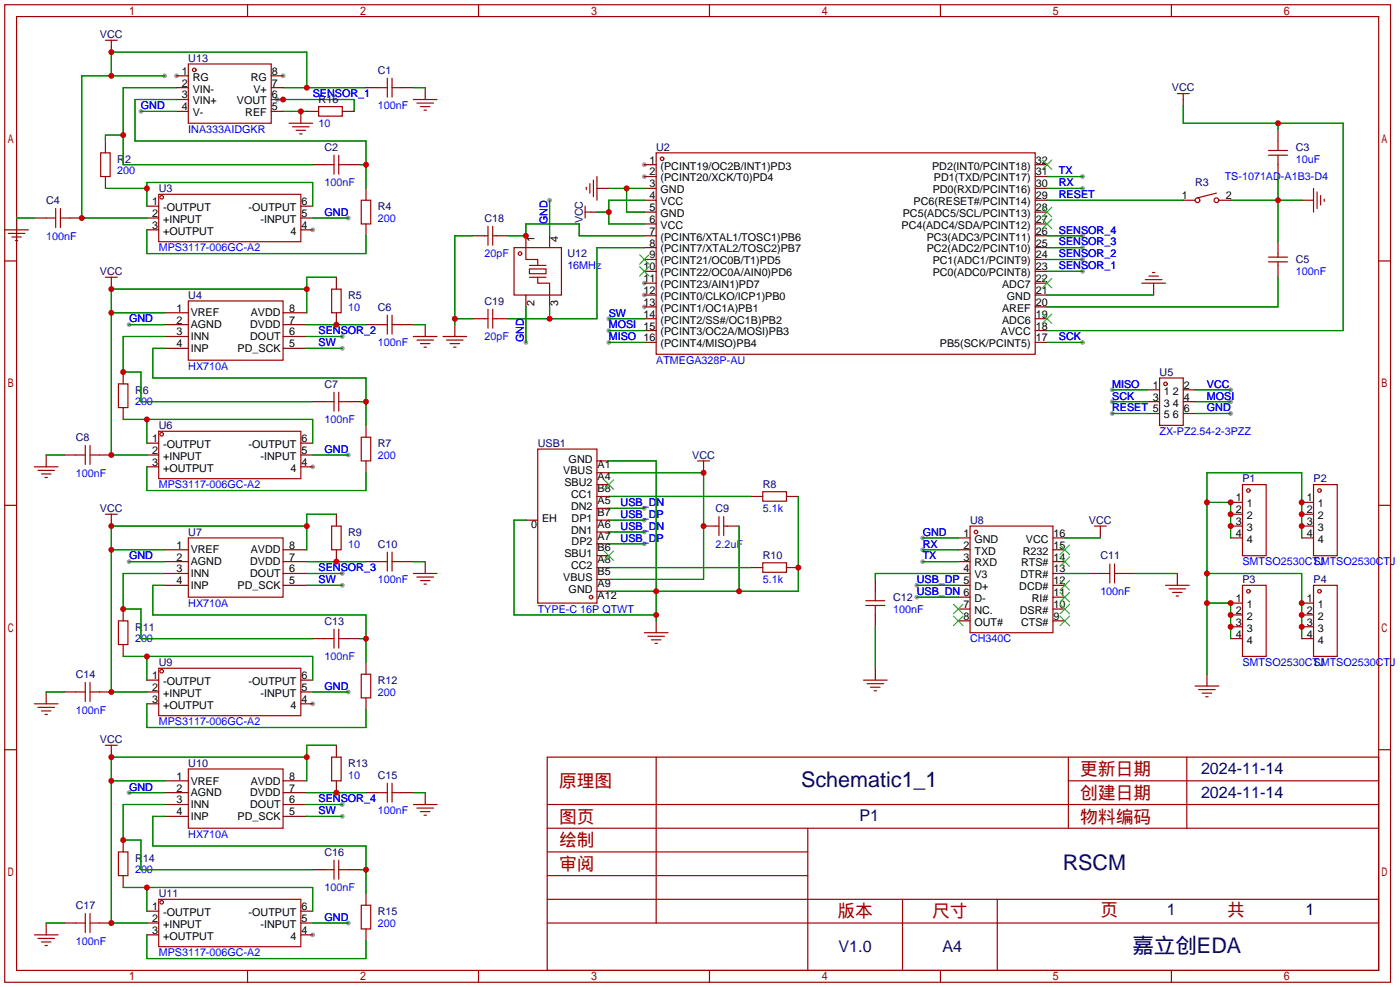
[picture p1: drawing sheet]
<svg xmlns="http://www.w3.org/2000/svg" width="300mm" height="212mm" viewBox="0 0 300 212" stroke-linecap="round" stroke-linejoin="round" font-family="sans-serif">
<g fill="#999">
<circle cx="138.2" cy="35.3" r=".51"/>
<circle cx="138.2" cy="37.8" r=".51"/>
<circle cx="138.2" cy="60.7" r=".51"/>
<circle cx="138.2" cy="63.2" r=".51"/>
<circle cx="138.2" cy="65.8" r=".51"/>
<circle cx="67.1" cy="49.3" r=".51"/>
<circle cx="67.1" cy="100.1" r=".51"/>
<circle cx="67.1" cy="150.9" r=".51"/>
<circle cx="67.1" cy="200.4" r=".51"/>
<circle cx="37.8" cy="16.3" r=".51"/>
<circle cx="60.7" cy="16.3" r=".51"/>
<circle cx="232.2" cy="37.8" r=".51"/>
<circle cx="232.2" cy="40.4" r=".51"/>
<circle cx="238.5" cy="83.6" r=".51"/>
<circle cx="238.5" cy="86.1" r=".51"/>
<circle cx="238.5" cy="88.6" r=".51"/>
<circle cx="263.9" cy="83.6" r=".51"/>
<circle cx="263.9" cy="86.1" r=".51"/>
<circle cx="263.9" cy="88.6" r=".51"/>
<circle cx="130.6" cy="73.4" r=".51"/>
<circle cx="130.6" cy="70.9" r=".51"/>
<circle cx="232.2" cy="73.4" r=".51"/>
<circle cx="130.6" cy="68.3" r=".51"/>
<circle cx="74.7" cy="46.7" r=".51"/>
<circle cx="35.3" cy="16.3" r=".51"/>
<circle cx="59.4" cy="21.3" r=".51"/>
<circle cx="232.2" cy="53.1" r=".51"/>
<circle cx="232.2" cy="55.6" r=".51"/>
<circle cx="232.2" cy="58.2" r=".51"/>
<circle cx="232.2" cy="50.5" r=".51"/>
<circle cx="138.2" cy="109" r=".51"/>
<circle cx="138.2" cy="111.5" r=".51"/>
<circle cx="138.2" cy="114" r=".51"/>
<circle cx="138.2" cy="116.6" r=".51"/>
<circle cx="197.9" cy="115.3" r=".51"/>
<circle cx="197.9" cy="117.9" r=".51"/>
<circle cx="197.9" cy="120.4" r=".51"/>
<circle cx="196.6" cy="125.5" r=".51"/>
<circle cx="196.6" cy="128" r=".51"/>
<circle cx="74.7" cy="97.5" r=".51"/>
<circle cx="27.7" cy="69.6" r=".51"/>
<circle cx="73.4" cy="72.1" r=".51"/>
<circle cx="73.4" cy="74.7" r=".51"/>
<circle cx="74.7" cy="148.3" r=".51"/>
<circle cx="27.7" cy="120.4" r=".51"/>
<circle cx="73.4" cy="122.9" r=".51"/>
<circle cx="73.4" cy="125.5" r=".51"/>
<circle cx="74.7" cy="197.9" r=".51"/>
<circle cx="27.7" cy="169.9" r=".51"/>
<circle cx="73.4" cy="172.5" r=".51"/>
<circle cx="73.4" cy="175" r=".51"/>
<circle cx="117.9" cy="42.9" r=".51"/>
<circle cx="112.8" cy="73.4" r=".51"/>
<circle cx="30.2" cy="23.9" r=".51"/>
</g>
<g fill="none" stroke="#a10000" stroke-width=".25">
<path d="M1 1h297.2v209.6h-297.2zM3.6 3.6h292.1v204.4h-292.1zM22.6 8.6h2.5M23.9 8.6v1.3M40.4 13.7h17.8v12.7h-17.8zM53.1 1v2.6M81 18.8h2.1M83.1 16.8v4M84.1 16.8v4M84.1 18.8h2M102.6 1v2.6M152.1 1v2.6"/>
<path d="M201.7 1v2.6M251.2 1v2.6M21.6 32.8h2v5h-2zM62 26.4h5.1M62.7 27.2h3.6M63.5 27.9h2M64.3 28.7h.5M68.3 22.9h5.1v2h-5.1zM69.6 35.3h2M71.6 33.3v4M72.6 33.3v4M72.6 35.3h2.1"/>
<path d="M88.6 21.3h5.1M89.4 22.1h3.6M90.2 22.9h2M90.9 23.6h.5M126.5 39.4v2M127.3 38.6v3.6M128 37.8v5.1M140.7 32.8h81.3v43.1h-81.3zM252.5 20.1h2.5M253.7 20.1v1.2M272 33.3h4.1M272 32.3h4.1"/>
<path d="M274.1 30.2v2.1M274.1 33.3v2M1 55.9h2.6M1 49.3h5.1M1.8 50h3.5M2.5 50.8h2.1M3.3 51.6h.5M9.9 46.7h2M11.9 44.7v4.1M13 46.7h2M13 44.7v4.1M22.6 59.4h2.5"/>
<path d="M23.9 59.4v1.3M34 41.7h30.5v10.1h-30.5zM77.5 42.9h2v5.1h-2zM103.9 50.5h.7M104.6 48.5v4.1M105.7 48.5v4.1M105.7 50.5h.7M110.2 53.1h10.2v10.1h-10.2zM112.8 53.1v2.5h2.5v1.3M113.5 57.7h3.6v1h-3.6zM113.5 59.4h3.6M113.5 56.9h3.6"/>
<path d="M115.3 59.4v1.3h2.6v2.5M125.5 44.2v2.5M125.5 45.5h1.2M125.7 40.1v.5M245.6 59.9h3.6M246.4 59.2h2M247.1 58.4h.5M260.9 41.4l-4.1 1M272 56.1h4.1M272 55.1h4.1M274.1 54.4v.7M274.1 56.1v.8"/>
<path d="M281.7 40.4v5.1M282.4 41.1v3.6M283.2 41.9v2M284 42.7v.5M295.7 55.9h2.5M40.4 64.5h20.3v12.7h-20.3zM71.1 62h2.1v5.1h-2.1zM81 69.6h2.1M83.1 67.6v4M84.1 67.6v4M84.1 69.6h2M88.6 72.1h5.1"/>
<path d="M89.4 72.9h3.6M90.2 73.7h2M90.9 74.4h.5M95 72.1h5.1M95.8 72.9h3.5M96.5 73.7h2.1M97.3 74.4h.5M103.9 68.3h.7M104.6 66.3v4.1M105.7 66.3v4.1M105.7 68.3h.7M244.9 60.7h5"/>
<path d="M16.3 97.5h2M18.3 95.5v4.1M19.3 97.5h2M19.3 95.5v4.1M25.4 82.3h2v5.1h-2zM34 92.5h30.5v10.1h-30.5zM69.6 86.1h2M71.6 84.1v4M72.6 84.1v4M72.6 86.1h2.1M77.5 93.7h2v5.1h-2zM115.3 96.3h12.7v33h-12.7z"/>
<path d="M149.6 98.8h2.5M150.9 98.8v1.3M248.7 81h5v10.2h-5zM1 108.3h2.6M7.4 100.1h5M8.1 100.8h3.6M8.9 101.6h2M9.7 102.4h.5M22.6 110.2h2.5M23.9 110.2v1.3M40.4 115.3h20.3v12.7h-20.3zM71.1 112.8h2.1v5.1h-2.1z"/>
<path d="M83.1 118.4v4M84.1 118.4v4M153.4 112.8h.8M154.2 110.7v4.1M155.2 110.7v4.1M155.2 112.8h.8M163.6 105.4h5.1v2h-5.1zM208 112.8h17.8v22.8h-17.8zM234.7 112.8h2.5M236 112.8v1.2M266.4 103.9h5.1v15.2h-5.1zM281.7 103.9h5.1v15.2h-5.1z"/>
<path d="M295.7 108.3h2.5M25.4 133.1h2v5.1h-2zM69.6 136.9h2M71.6 134.9v4M72.6 134.9v4M72.6 136.9h2.1M81 120.4h2.1M84.1 120.4h2M88.6 122.9h5.1M89.4 123.7h3.6M90.2 124.5h2M90.9 125.2h.5"/>
<path d="M138.2 135.6h5.1M138.9 136.4h3.6M139.7 137.2h2M140.5 137.9h.5M163.6 120.6h5.1v2.1h-5.1zM185.7 128.8h4M185.7 129.8h4M187.7 126.7v2.1M187.7 129.8v2M236 122.9h2M238 120.9v4.1M239 122.9h2"/>
<path d="M239 120.9v4.1M249.9 125.5h5.1M250.7 126.2h3.6M251.5 127h2M252.2 127.8h.5M266.4 125.5h5.1v15.2h-5.1zM281.7 125.5h5.1v15.2h-5.1zM7.4 150.9h5M8.1 151.6h3.6M8.9 152.4h2M9.7 153.2h.5M16.3 148.3h2"/>
<path d="M18.3 146.3v4.1M19.3 146.3v4.1M19.3 148.3h2M22.6 159.8h2.5M23.9 159.8v1.2M34 143.3h30.5v10.1h-30.5zM77.5 144.5h2v5.1h-2zM185.2 145.8h5M185.9 146.6h3.6M186.7 147.3h2M187.5 148.1h.5M256.3 147.1h5.1"/>
<path d="M257 147.8h3.6M257.8 148.6h2M258.6 149.4h.5M1 160.7h2.6M40.4 164.8h20.3v12.7h-20.3zM71.1 162.3h2.1v5.1h-2.1zM81 169.9h2.1M83.1 167.9v4.1M84.1 167.9v4.1M84.1 169.9h2M88.6 172.5h5.1M89.4 173.2h3.6"/>
<path d="M90.2 174h2M90.9 174.8h.5M117.3 162.3h178.4v45.7h-178.4zM117.3 177.5h178.4M117.3 172.5h178.4M140.7 162.3v35.6M173.2 177.5v30.5M229.1 162.3v15.2M229.1 167.4h66.6M254.5 162.3v15.2M295.7 160.7h2.5M16.3 197.9h2"/>
<path d="M18.3 195.8v4.1M19.3 197.9h2M19.3 195.8v4.1M25.4 182.6h2v5.1h-2zM34 192.8h30.5v10.1h-30.5zM69.6 186.4h2M71.6 184.4v4.1M72.6 184.4v4.1M72.6 186.4h2.1M77.5 194.1h2v5h-2zM117.3 182.6h55.9M117.3 197.9h178.4"/>
<path d="M117.3 192.8h178.4M117.3 187.7h55.9M193.5 192.8v15.2M213.9 192.8v15.2M7.4 200.4h5M8.1 201.2h3.6M8.9 201.9h2M9.7 202.7h.5M53.1 208v2.6M102.6 208v2.6M152.1 208v2.6M201.7 208v2.6"/>
<path d="M251.2 208v2.6"/>
<circle cx="41.7" cy="15" r=".38"/>
<circle cx="142" cy="34" r=".38"/>
<circle cx="34.7" cy="42.3" r=".38"/>
<circle cx="111.5" cy="54.4" r=".38"/>
<circle cx="256.8" cy="42.9" r=".51"/>
<circle cx="260.9" cy="42.9" r=".51"/>
<circle cx="34.7" cy="93.1" r=".38"/>
<circle cx="249.9" cy="82.3" r=".38"/>
<circle cx="209.3" cy="114" r=".38"/>
<circle cx="267.7" cy="105.2" r=".38"/>
<circle cx="283" cy="105.2" r=".38"/>
<circle cx="126.7" cy="128" r=".38"/>
<circle cx="267.7" cy="126.7" r=".38"/>
<circle cx="283" cy="126.7" r=".38"/>
<circle cx="34.7" cy="143.9" r=".38"/>
<circle cx="34.7" cy="193.4" r=".38"/>
</g>
<g fill="none" stroke="#870000" stroke-width=".25">
<path d="M23.9 9.9v1.3M37.8 18.8h2.6M37.8 16.3h2.6M58.2 18.8h2.5M58.2 16.3h2.5M78.5 18.8h2.5M86.1 18.8h2.5M91.2 18.8v2.5M22.6 30.2v2.6M22.6 37.8v2.6M37.8 21.3h2.6M37.8 23.9h2.6"/>
<path d="M58.2 21.3h2.5M58.2 23.9h2.5M64.5 23.9v2.5M65.8 23.9h2.5M67.1 35.3h2.5M73.4 23.9h2.5M74.7 35.3h2.5M138.2 35.3h2.5M138.2 37.8h2.5M222 35.3h2.5M222 37.8h2.5M253.7 21.3v1.3"/>
<path d="M274.1 27.7v2.5M274.1 35.3v2.5M3.6 46.7v2.6M7.4 46.7h2.5M15 46.7h2.5M31.5 44.2h2.5M31.5 46.7h2.5M31.5 49.3h2.5M64.5 44.2h2.6M64.5 46.7h2.6M64.5 49.3h2.6M72.1 59.4v2.6"/>
<path d="M78.5 40.4v2.5M78.5 48v2.5M101.3 50.5h2.6M106.4 50.5h2.6M112.8 50.5v2.6M117.9 50.5v2.6M126.7 45.5h1.3M128 40.4h2.6M138.2 40.4h2.5M138.2 42.9h2.5M138.2 45.5h2.5M138.2 48h2.5"/>
<path d="M138.2 50.5h2.5M138.2 53.1h2.5M138.2 55.6h2.5M138.2 58.2h2.5M222 40.4h2.5M222 42.9h2.5M222 45.5h2.5M222 48h2.5M222 50.5h2.5M222 53.1h2.5M222 55.6h2.5M222 58.2h2.5"/>
<path d="M253.7 42.9h2.6M261.4 42.9h2.5M274.1 51.8v2.6M274.1 56.9v2.5M279.1 42.9h2.6M23.9 60.7v1.3M26.4 79.8v2.5M35.3 67.1h5.1M35.3 69.6h5.1M35.3 72.1h5.1M35.3 74.7h5.1M60.7 67.1h5.1"/>
<path d="M60.7 69.6h5.1M60.7 72.1h5.1M60.7 74.7h5.1M72.1 67.1v2.5M78.5 69.6h2.5M86.1 69.6h2.5M91.2 69.6v2.5M97.5 69.6v2.5M101.3 68.3h2.6M106.4 68.3h2.6M112.8 63.2v2.6M117.9 63.2v2.6"/>
<path d="M138.2 60.7h2.5M138.2 63.2h2.5M138.2 65.8h2.5M138.2 68.3h2.5M138.2 70.9h2.5M138.2 73.4h2.5M222 60.7h2.5M222 63.2h2.5M222 65.8h2.5M222 68.3h2.5M222 70.9h2.5M222 73.4h2.5"/>
<path d="M247.4 60.7v2.5M9.9 97.5v2.6M13.7 97.5h2.6M21.3 97.5h2.6M26.4 87.4v2.5M31.5 95h2.5M31.5 97.5h2.5M64.5 95h2.6M64.5 97.5h2.6M67.1 86.1h2.5M74.7 86.1h2.5M78.5 91.2v2.5"/>
<path d="M78.5 98.8v2.5M128 98.8h2.6M246.1 83.6h2.6M246.1 88.6h2.6M246.1 86.1h2.6M253.7 83.6h2.6M253.7 88.6h2.6M253.7 86.1h2.6M23.9 111.5v1.3M31.5 100.1h2.5M35.3 117.9h5.1M60.7 117.9h5.1"/>
<path d="M64.5 100.1h2.6M72.1 110.2v2.6M72.1 117.9v2.5M112.8 111.5h2.5M128 106.4h2.6M128 101.3h2.6M128 111.5h2.6M128 116.6h2.6M128 119.1h2.6M128 114h2.6M128 109h2.6M128 103.9h2.6"/>
<path d="M150.9 112.8h2.5M150.9 100.1v1.2M156 112.8h2.5M161 106.4h2.6M168.7 106.4h2.5M205.5 115.3h2.5M205.5 117.9h2.5M225.8 115.3h2.5M225.8 117.9h2.5M236 114v1.3M263.9 115.3h2.5M263.9 112.8h2.5"/>
<path d="M263.9 107.7h2.5M263.9 110.2h2.5M279.1 115.3h2.6M279.1 112.8h2.6M279.1 107.7h2.6M279.1 110.2h2.6M26.4 130.6v2.5M26.4 138.2v2.5M35.3 120.4h5.1M35.3 122.9h5.1M35.3 125.5h5.1M60.7 120.4h5.1"/>
<path d="M60.7 122.9h5.1M60.7 125.5h5.1M67.1 136.9h2.5M74.7 136.9h2.5M78.5 120.4h2.5M86.1 120.4h2.5M91.2 120.4v2.5M128 121.7h2.6M128 126.7h2.6M128 124.2h2.6M140.7 133.1v2.5M161 121.7h2.6"/>
<path d="M168.7 121.7h2.5M187.7 124.2v2.5M187.7 131.8v2.6M205.5 120.4h2.5M205.5 122.9h2.5M205.5 125.5h2.5M205.5 128h2.5M205.5 130.6h2.5M205.5 133.1h2.5M225.8 120.4h2.5M225.8 122.9h2.5M225.8 125.5h2.5"/>
<path d="M225.8 128h2.5M225.8 130.6h2.5M225.8 133.1h2.5M233.4 122.9h2.6M241 122.9h2.6M252.5 122.9v2.6M263.9 136.9h2.5M263.9 129.3h2.5M263.9 131.8h2.5M263.9 134.4h2.5M279.1 136.9h2.6M279.1 129.3h2.6"/>
<path d="M279.1 131.8h2.6M279.1 134.4h2.6M9.9 148.3v2.6M13.7 148.3h2.6M21.3 148.3h2.6M31.5 145.8h2.5M31.5 148.3h2.5M31.5 150.9h2.5M64.5 145.8h2.6M64.5 148.3h2.6M64.5 150.9h2.6M72.1 159.8v2.5"/>
<path d="M78.5 142v2.5M78.5 149.6v2.5M187.7 143.3v2.5M258.8 144.5v2.6M23.9 161v1.3M35.3 167.4h5.1M35.3 169.9h5.1M35.3 172.5h5.1M35.3 175h5.1M60.7 167.4h5.1M60.7 169.9h5.1M60.7 172.5h5.1"/>
<path d="M60.7 175h5.1M72.1 167.4v2.5M78.5 169.9h2.5M86.1 169.9h2.5M91.2 169.9v2.6M9.9 197.9v2.5M13.7 197.9h2.6M21.3 197.9h2.6M26.4 180.1v2.5M26.4 187.7v2.5M31.5 195.3h2.5M31.5 197.9h2.5"/>
<path d="M64.5 195.3h2.6M64.5 197.9h2.6M67.1 186.4h2.5M74.7 186.4h2.5M78.5 191.5v2.6M78.5 199.1v2.6M31.5 200.4h2.5M64.5 200.4h2.6"/>
</g>
<g fill="none" stroke="#3c3" stroke-width=".25">
<path d="M223.5 34.3l2.1 2M225.6 34.3l-2.1 2M137.2 54.6l2 2M137.2 57.2l2 2M139.2 54.6l-2 2M139.2 57.2l-2 2M223.5 59.7l2.1 2M223.5 47l2.1 2M223.5 44.4l2.1 2.1M225.6 59.7l-2.1 2M225.6 47l-2.1 2M225.6 44.4l-2.1 2.1"/>
<path d="M223.5 67.3l2.1 2M225.6 67.3l-2.1 2M129.5 118.1l2.1 2M129.5 102.9l2.1 2M131.6 118.1l-2.1 2M131.6 102.9l-2.1 2M227.3 119.4l2.1 2M227.3 116.8l2.1 2.1M229.4 119.4l-2.1 2M229.4 116.8l-2.1 2.1M204.5 129.5l2 2.1M204.5 132.1l2 2"/>
<path d="M206.5 129.5l-2 2.1M206.5 132.1l-2 2M227.3 132.1l2.1 2M227.3 129.5l2.1 2.1M227.3 127l2.1 2M227.3 124.5l2.1 2M229.4 132.1l-2.1 2M229.4 129.5l-2.1 2.1M229.4 127l-2.1 2M229.4 124.5l-2.1 2"/>
</g>
<g fill="none" stroke="#008700" stroke-width=".25">
<path d="M23.9 16.3v-5.1h41.9v7.6M35.3 16.3h-17.8v30.4h14M37.8 18.8h-11.4v16.5h40.7M60.7 18.8h17.8M88.6 18.8h2.6M26.4 29h-3.8v1.2M30.2 23.9h7.6M37.8 21.3h-8.8v8.9h49.5v10.2M59.4 21.3h16.5v2.6M60.7 23.9h5.1M77.2 35.3h1.3M224.5 37.8h7.7"/>
<path d="M253.7 22.6v3.8h34.3v44.5h-63.5M274.1 26.4v1.3M274.1 37.8v14M3.6 46.7h3.8M22.6 40.4h8.9M31.5 44.2v-5.1h35.6v5.1M31.5 49.3v5.1h47v-3.9M67.1 46.7h7.6M72.1 59.4h-6.3v7.7M101.3 50.5h-3.8v19.1M109 50.5h3.8v-2.5h11.4v2.5h14M117.9 42.9v7.6"/>
<path d="M128 45.5h2.6M130.6 40.4h7.6M134.4 40.4v5.1h3.8M138.2 42.9h-7.6v5.1h7.6M138.2 53.1h-10.2v15.2h-19M224.5 42.9h29.2M224.5 40.4h7.7M224.5 53.1h7.7M224.5 55.6h7.7M224.5 58.2h7.7M224.5 50.5h7.7M263.9 42.9h15.2"/>
<path d="M274.1 59.4v6.4h-49.6M23.9 67.1h11.4M27.7 69.6h7.6M35.3 72.1h-8.9v7.7h3.8v6.3h36.9M35.3 74.7h-2.5v6.3h45.7v10.2M65.8 62h-41.9v35.5h7.6M65.8 69.6h12.7M65.8 74.7h7.6M65.8 72.1h7.6M88.6 69.6h2.6M97.5 68.3h3.8M112.8 65.8v7.6"/>
<path d="M117.9 65.8v2.5M130.6 70.9h7.6M130.6 73.4h7.6M130.6 68.3h7.6M224.5 73.4h7.7M224.5 63.2h22.9M9.9 97.5h3.8M26.4 89.9h40.7v5.1M31.5 89.9v5.1M67.1 97.5h7.6M77.2 86.1h1.3M130.6 98.8h10.1v34.3"/>
<path d="M238.5 83.6h7.6M238.5 86.1h7.6M238.5 88.6h7.6M256.3 83.6h7.6M256.3 86.1h7.6M256.3 88.6h7.6M23.9 117.9h11.4M31.5 100.1v5.1h47v-3.9M65.8 112.8h-41.9v35.5h7.6M72.1 110.2h-6.3v7.7M112.8 111.5h-2.6v20.3h30.5M130.6 101.3h20.3v22.9h-20.3"/>
<path d="M130.6 106.4h30.4M130.6 109h7.6M130.6 111.5h7.6M130.6 114h7.6M130.6 116.6h7.6M158.5 112.8v13.9M171.2 106.4v20.3h-40.6M197.9 115.3h7.6M197.9 117.9h7.6M228.3 115.3h7.7M258.8 107.7h5.1v7.6M279.1 115.3v-14h-20.3v43.2"/>
<path d="M27.7 120.4h7.6M35.3 125.5h-2.5v6.3h45.7v10.2M35.3 122.9h-8.9v7.7h3.8v6.3h36.9M65.8 120.4h12.7M65.8 125.5h7.6M65.8 122.9h7.6M77.2 136.9h1.3M88.6 120.4h2.6M130.6 121.7h30.4M187.7 134.4v8.9M196.6 125.5h8.9M196.6 128h8.9"/>
<path d="M197.9 120.4h7.6M205.5 122.9h-17.8v1.3M228.3 122.9h5.1M243.6 122.9h8.9M258.8 122.9h20.3v14M258.8 129.3h5.1v7.6M9.9 148.3h3.8M26.4 140.7h40.7v5.1M31.5 140.7v5.1M31.5 150.9v5.1h47v-3.9M67.1 148.3h7.6M72.1 159.8h-6.3v7.6"/>
<path d="M23.9 167.4h11.4M27.7 169.9h7.6M35.3 175h-2.5v6.4h45.7v10.1M35.3 172.5h-8.9v7.6h3.8v6.3h36.9M65.8 162.3h-41.9v35.6h7.6M65.8 169.9h12.7M65.8 175h7.6M65.8 172.5h7.6M88.6 169.9h2.6M9.9 197.9h3.8M26.4 190.2h40.7v5.1M31.5 190.2v5.1"/>
<path d="M67.1 197.9h7.6M77.2 186.4h1.3M31.5 200.4v5.1h47v-3.8"/>
</g>
<g fill="#c00">
<circle cx="130.6" cy="45.5" r=".63"/>
<circle cx="134.4" cy="40.4" r=".63"/>
<circle cx="274.1" cy="26.4" r=".63"/>
<circle cx="31.5" cy="40.4" r=".63"/>
<circle cx="78.5" cy="35.3" r=".63"/>
<circle cx="23.9" cy="11.2" r=".63"/>
<circle cx="23.9" cy="16.3" r=".63"/>
<circle cx="17.5" cy="46.7" r=".63"/>
<circle cx="65.8" cy="18.8" r=".63"/>
<circle cx="60.7" cy="21.3" r=".63"/>
<circle cx="150.9" cy="112.8" r=".63"/>
<circle cx="150.9" cy="101.3" r=".63"/>
<circle cx="274.1" cy="42.9" r=".63"/>
<circle cx="26.4" cy="29" r=".63"/>
<circle cx="140.7" cy="126.7" r=".63"/>
<circle cx="140.7" cy="131.8" r=".63"/>
<circle cx="158.5" cy="126.7" r=".63"/>
<circle cx="171.2" cy="121.7" r=".63"/>
<circle cx="31.5" cy="89.9" r=".63"/>
<circle cx="78.5" cy="86.1" r=".63"/>
<circle cx="65.8" cy="62" r=".63"/>
<circle cx="23.9" cy="62" r=".63"/>
<circle cx="23.9" cy="67.1" r=".63"/>
<circle cx="23.9" cy="97.5" r=".63"/>
<circle cx="72.1" cy="69.6" r=".63"/>
<circle cx="26.4" cy="79.8" r=".63"/>
<circle cx="31.5" cy="140.7" r=".63"/>
<circle cx="78.5" cy="136.9" r=".63"/>
<circle cx="65.8" cy="112.8" r=".63"/>
<circle cx="23.9" cy="112.8" r=".63"/>
<circle cx="23.9" cy="117.9" r=".63"/>
<circle cx="23.9" cy="148.3" r=".63"/>
<circle cx="72.1" cy="120.4" r=".63"/>
<circle cx="26.4" cy="130.6" r=".63"/>
<circle cx="31.5" cy="190.2" r=".63"/>
<circle cx="78.5" cy="186.4" r=".63"/>
<circle cx="65.8" cy="162.3" r=".63"/>
<circle cx="23.9" cy="162.3" r=".63"/>
<circle cx="23.9" cy="167.4" r=".63"/>
<circle cx="23.9" cy="197.9" r=".63"/>
<circle cx="72.1" cy="169.9" r=".63"/>
<circle cx="26.4" cy="180.1" r=".63"/>
<circle cx="263.9" cy="107.7" r=".63"/>
<circle cx="258.8" cy="107.7" r=".63"/>
<circle cx="258.8" cy="122.9" r=".63"/>
<circle cx="258.8" cy="129.3" r=".63"/>
<circle cx="263.9" cy="129.3" r=".63"/>
<circle cx="279.1" cy="129.3" r=".63"/>
<circle cx="263.9" cy="110.2" r=".63"/>
<circle cx="263.9" cy="112.8" r=".63"/>
<circle cx="279.1" cy="107.7" r=".63"/>
<circle cx="279.1" cy="110.2" r=".63"/>
<circle cx="279.1" cy="112.8" r=".63"/>
<circle cx="263.9" cy="131.8" r=".63"/>
<circle cx="263.9" cy="134.4" r=".63"/>
<circle cx="279.1" cy="131.8" r=".63"/>
<circle cx="279.1" cy="134.4" r=".63"/>
<circle cx="112.8" cy="50.5" r=".63"/>
<circle cx="97.5" cy="68.3" r=".63"/>
<circle cx="117.9" cy="68.3" r=".63"/>
<circle cx="64.5" cy="23.9" r=".63"/>
</g>
<g font-size="4.6" fill="#000080">
<text x="171.8" y="168.8">Schematic1_1</text>
<text x="227.9" y="186.6">RSCM</text>
<text x="242.8" y="204.3">嘉立创EDA</text>
</g>
<g font-size="3.8" fill="#a00000">
<text x="231.6" y="166.2">更新日期</text>
<text x="119.9" y="168.7">原理图</text>
<text x="231.6" y="171.3">创建日期</text>
<text x="119.9" y="176.3">图页</text>
<text x="231.6" y="176.3">物料编码</text>
<text x="119.9" y="181.4">绘制</text>
<text x="119.9" y="186.5">审阅</text>
<text x="179.6" y="196.7">版本</text>
<text x="199.9" y="196.7">尺寸</text>
<text x="236" y="196.4">页</text>
<text x="263.1" y="196.4">共</text>
</g>
<g font-size="3.5" fill="#000080">
<text x="257.6" y="165.9">2024-11-14</text>
<text x="257.6" y="171">2024-11-14</text>
<text x="184.3" y="176">P1</text>
<text x="250.2" y="196.1">1</text>
<text x="280" y="196.1">1</text>
<text x="179.8" y="204">V1.0</text>
<text x="202.1" y="204">A4</text>
</g>
<g font-size="2.3" fill="#000080">
<text x="21.4" y="8.2">VCC</text>
<text x="40.4" y="13.3">U13</text>
<text x="81" y="15.8">C1</text>
<text x="68.3" y="22.1">R16</text>
<text x="251.3" y="19.5">VCC</text>
<text x="25.1" y="34.8">R2</text>
<text x="69.6" y="32.3">C2</text>
<text x="140.7" y="32.3">U2</text>
<text x="277.9" y="32.3">C3</text>
<text x="34" y="41.2">U3</text>
<text x="256.3" y="39.9">R3</text>
<text x="9.9" y="43.7">C4</text>
<text x="81" y="45">R4</text>
<text x="103.9" y="47.5">C18</text>
<text x="125" y="47.9" transform="rotate(-90 125 47.9)">VCC</text>
<text x="21.4" y="59">VCC</text>
<text x="121.7" y="55.2">U12</text>
<text x="277.9" y="56.4">C5</text>
<text x="40.4" y="64.1">U4</text>
<text x="74.7" y="64.1">R5</text>
<text x="103.9" y="65.3">C19</text>
<text x="81" y="66.6">C6</text>
<text x="69.6" y="83.1">C7</text>
<text x="248.7" y="80.6">U5</text>
<text x="29" y="84.4">R6</text>
<text x="16.3" y="94.5">C8</text>
<text x="34" y="92">U6</text>
<text x="81" y="95.8">R7</text>
<text x="115.3" y="95.8">USB1</text>
<text x="148.4" y="98.3">VCC</text>
<text x="163.6" y="104.7">R8</text>
<text x="266.4" y="103.4">P1</text>
<text x="281.7" y="103.4">P2</text>
<text x="21.4" y="109.8">VCC</text>
<text x="153.4" y="109.8">C9</text>
<text x="208" y="112.3">U8</text>
<text x="233.5" y="112.3">VCC</text>
<text x="40.4" y="114.9">U7</text>
<text x="74.7" y="114.9">R9</text>
<text x="81" y="117.4">C10</text>
<text x="163.6" y="119.9">R10</text>
<text x="236" y="119.9">C11</text>
<text x="266.4" y="125">P3</text>
<text x="281.7" y="125">P4</text>
<text x="191.5" y="128.8">C12</text>
<text x="29" y="135.2">R11</text>
<text x="69.6" y="133.9">C13</text>
<text x="34" y="142.8">U9</text>
<text x="16.3" y="145.3">C14</text>
<text x="81" y="146.6">R12</text>
<text x="21.4" y="159.3">VCC</text>
<text x="40.4" y="164.4">U10</text>
<text x="74.7" y="164.4">R13</text>
<text x="81" y="166.9">C15</text>
<text x="29" y="184.7">R14</text>
<text x="69.6" y="183.4">C16</text>
<text x="16.3" y="194.9">C17</text>
<text x="34" y="192.3">U11</text>
<text x="81" y="196.1">R15</text>
</g>
<g font-size="2.3">
<text x="39" y="16">1</text>
<text x="41.3" y="17.3">RG</text>
<text x="53.8" y="17.3">RG</text>
<text x="58.3" y="16">8</text>
<text x="39" y="18.6">2</text>
<text x="39" y="21.1">3</text>
<text x="39" y="23.6">4</text>
<text x="41.3" y="19.8">VIN-</text>
<text x="41.3" y="22.4">VIN+</text>
<text x="50.8" y="22.4">VOUT</text>
<text x="54.3" y="19.8">V+</text>
<text x="58.3" y="23.6">5</text>
<text x="58.3" y="21.1">6</text>
<text x="58.3" y="18.6">7</text>
<text x="41.3" y="24.9">V-</text>
<text x="52.6" y="24.9">REF</text>
<text x="139.3" y="35.1">1</text>
<text x="222.1" y="35.1">32</text>
<text x="139.3" y="37.6">2</text>
<text x="139.3" y="40.2">3</text>
<text x="141.7" y="36.3">(PCINT19/OC2B/INT1)PD3</text>
<text x="141.7" y="38.9">(PCINT20/XCK/T0)PD4</text>
<text x="141.7" y="41.4">GND</text>
<text x="199.9" y="36.3">PD2(INT0/PCINT18)</text>
<text x="200" y="41.4">PD0(RXD/PCINT16)</text>
<text x="200.3" y="38.9">PD1(TXD/PCINT17)</text>
<text x="222.1" y="40.2">30</text>
<text x="222.1" y="37.6">31</text>
<text x="32.6" y="44">1</text>
<text x="32.6" y="46.5">2</text>
<text x="35" y="45.2">-OUTPUT</text>
<text x="35" y="47.8">+INPUT</text>
<text x="53.3" y="45.2">-OUTPUT</text>
<text x="55.9" y="47.8">-INPUT</text>
<text x="64.6" y="46.5">5</text>
<text x="64.6" y="44">6</text>
<text x="139.3" y="42.7">4</text>
<text x="139.3" y="45.2">5</text>
<text x="139.3" y="47.8">6</text>
<text x="141.7" y="44">VCC</text>
<text x="141.7" y="46.5">GND</text>
<text x="193.6" y="46.5">PC5(ADC5/SCL/PCINT13)</text>
<text x="195.9" y="44">PC6(RESET#/PCINT14)</text>
<text x="222.1" y="47.8">27</text>
<text x="222.1" y="45.2">28</text>
<text x="222.1" y="42.7">29</text>
<text x="253.5" y="42.7">1</text>
<text x="262.9" y="42.7">2</text>
<text x="32.6" y="49">3</text>
<text x="35" y="50.3">+OUTPUT</text>
<text x="62.3" y="50.3">4</text>
<text x="64.6" y="49">4</text>
<text x="114.6" y="51.8" transform="rotate(-90 114.6 51.8)">1</text>
<text x="119.7" y="51.8" transform="rotate(-90 119.7 51.8)">4</text>
<text x="139.3" y="50.3">7</text>
<text x="139.3" y="52.9">8</text>
<text x="141.7" y="49">VCC</text>
<text x="141.7" y="51.6">(PCINT6/XTAL1/TOSC1)PB6</text>
<text x="193.3" y="49">PC4(ADC4/SDA/PCINT12)</text>
<text x="198.7" y="51.6">PC3(ADC3/PCINT11)</text>
<text x="222.1" y="52.9">25</text>
<text x="222.1" y="50.3">26</text>
<text x="138" y="57.9">10</text>
<text x="139.3" y="55.4">9</text>
<text x="141.7" y="54.1">(PCINT7/XTAL2/TOSC2)PB7</text>
<text x="141.7" y="56.7">(PCINT21/OC0B/T1)PD5</text>
<text x="141.7" y="59.2">(PCINT22/OC0A/AIN0)PD6</text>
<text x="198.7" y="54.1">PC2(ADC2/PCINT10)</text>
<text x="200" y="59.2">PC0(ADC0/PCINT8)</text>
<text x="200" y="56.7">PC1(ADC1/PCINT9)</text>
<text x="222.1" y="57.9">23</text>
<text x="222.1" y="55.4">24</text>
<text x="114.6" y="65.5" transform="rotate(-90 114.6 65.5)">2</text>
<text x="119.7" y="65.5" transform="rotate(-90 119.7 65.5)">3</text>
<text x="138" y="60.5">11</text>
<text x="138" y="63">12</text>
<text x="138" y="65.6">13</text>
<text x="141.7" y="61.7">(PCINT23/AIN1)PD7</text>
<text x="141.7" y="64.3">(PCINT0/CLKO/ICP1)PB0</text>
<text x="214.9" y="61.7">ADC7</text>
<text x="215.9" y="64.3">GND</text>
<text x="222.1" y="65.6">20</text>
<text x="222.1" y="63">21</text>
<text x="222.1" y="60.5">22</text>
<text x="37.8" y="66.8">1</text>
<text x="37.8" y="69.4">2</text>
<text x="37.8" y="71.9">3</text>
<text x="40.9" y="67.8">VREF</text>
<text x="40.9" y="70.4">AGND</text>
<text x="53.7" y="70.4">DVDD</text>
<text x="53.8" y="67.8">AVDD</text>
<text x="62" y="71.9">6</text>
<text x="62" y="69.4">7</text>
<text x="62" y="66.8">8</text>
<text x="138" y="68.1">14</text>
<text x="141.7" y="66.8">(PCINT1/OC1A)PB1</text>
<text x="141.7" y="69.4">(PCINT2/SS#/OC1B)PB2</text>
<text x="141.7" y="71.9">(PCINT3/OC2A/MOSI)PB3</text>
<text x="214.6" y="71.9">AVCC</text>
<text x="214.9" y="69.4">ADC6</text>
<text x="214.9" y="66.8">AREF</text>
<text x="222.1" y="70.6">18</text>
<text x="222.1" y="68.1">19</text>
<text x="37.8" y="74.4">4</text>
<text x="40.9" y="72.9">INN</text>
<text x="40.9" y="75.5">INP</text>
<text x="51" y="75.5">PD_SCK</text>
<text x="53.7" y="72.9">DOUT</text>
<text x="62" y="74.4">5</text>
<text x="141.7" y="74.4">(PCINT4/MISO)PB4</text>
<text x="201.6" y="74.4">PB5(SCK/PCINT5)</text>
<text x="222.1" y="73.2">17</text>
<text x="247.3" y="83.3">1</text>
<text x="253.9" y="83.3">2</text>
<text x="247.3" y="85.9">3</text>
<text x="249.6" y="84.6">1</text>
<text x="249.6" y="87.1">3</text>
<text x="249.6" y="89.7">5</text>
<text x="251.5" y="89.7">6</text>
<text x="251.5" y="87.1">4</text>
<text x="251.5" y="84.6">2</text>
<text x="253.9" y="88.4">6</text>
<text x="253.9" y="85.9">4</text>
<text x="32.6" y="94.8">1</text>
<text x="64.6" y="94.8">6</text>
<text x="32.6" y="97.3">2</text>
<text x="32.6" y="99.8">3</text>
<text x="35" y="96">-OUTPUT</text>
<text x="35" y="98.6">+INPUT</text>
<text x="35" y="101.1">+OUTPUT</text>
<text x="53.3" y="96">-OUTPUT</text>
<text x="55.9" y="98.6">-INPUT</text>
<text x="62.3" y="101.1">4</text>
<text x="64.6" y="99.8">4</text>
<text x="64.6" y="97.3">5</text>
<text x="120.8" y="101.7">VBUS</text>
<text x="121.9" y="99.2">GND</text>
<text x="128.1" y="100.4">A1</text>
<text x="121" y="104.2">SBU2</text>
<text x="122.5" y="106.8">CC1</text>
<text x="128.1" y="103">A4</text>
<text x="128.1" y="105.5">B8</text>
<text x="265" y="107.5">1</text>
<text x="280.3" y="107.5">1</text>
<text x="113.9" y="113.1">0</text>
<text x="116.3" y="111.9">EH</text>
<text x="122.5" y="109.3">DN2</text>
<text x="122.6" y="111.9">DP1</text>
<text x="128.1" y="113.1">A6</text>
<text x="128.1" y="110.6">B7</text>
<text x="128.1" y="108">A5</text>
<text x="265" y="110">2</text>
<text x="265" y="112.5">3</text>
<text x="267.4" y="108.7">1</text>
<text x="267.4" y="111.3">2</text>
<text x="267.4" y="113.8">3</text>
<text x="280.3" y="110">2</text>
<text x="280.3" y="112.5">3</text>
<text x="282.6" y="108.7">1</text>
<text x="282.6" y="111.3">2</text>
<text x="282.6" y="113.8">3</text>
<text x="37.8" y="117.6">1</text>
<text x="40.9" y="118.6">VREF</text>
<text x="53.8" y="118.6">AVDD</text>
<text x="62" y="117.6">8</text>
<text x="121" y="119.5">SBU1</text>
<text x="122.5" y="114.4">DN1</text>
<text x="122.6" y="116.9">DP2</text>
<text x="128.1" y="118.2">B6</text>
<text x="128.1" y="115.7">A7</text>
<text x="206.6" y="115.1">1</text>
<text x="206.6" y="117.6">2</text>
<text x="209" y="116.4">GND</text>
<text x="209" y="118.9">TXD</text>
<text x="219.3" y="118.9">R232</text>
<text x="220" y="116.4">VCC</text>
<text x="225.9" y="117.6">15</text>
<text x="225.9" y="115.1">16</text>
<text x="265" y="115.1">4</text>
<text x="267.4" y="116.4">4</text>
<text x="280.3" y="115.1">4</text>
<text x="282.6" y="116.4">4</text>
<text x="37.8" y="120.2">2</text>
<text x="37.8" y="122.7">3</text>
<text x="37.8" y="125.2">4</text>
<text x="40.9" y="121.2">AGND</text>
<text x="40.9" y="123.7">INN</text>
<text x="53.7" y="123.7">DOUT</text>
<text x="53.7" y="121.2">DVDD</text>
<text x="62" y="125.2">5</text>
<text x="62" y="122.7">6</text>
<text x="62" y="120.2">7</text>
<text x="120.8" y="124.6">VBUS</text>
<text x="122.5" y="122">CC2</text>
<text x="128.1" y="125.8">A9</text>
<text x="128.1" y="123.3">B5</text>
<text x="128.1" y="120.7">A8</text>
<text x="206.6" y="120.2">3</text>
<text x="206.6" y="122.7">4</text>
<text x="209" y="121.4">RXD</text>
<text x="209" y="124">V3</text>
<text x="218.8" y="124">DTR#</text>
<text x="219" y="121.4">RTS#</text>
<text x="225.9" y="125.2">12</text>
<text x="225.9" y="122.7">13</text>
<text x="225.9" y="120.2">14</text>
<text x="40.9" y="126.3">INP</text>
<text x="51" y="126.3">PD_SCK</text>
<text x="121.9" y="127.1">GND</text>
<text x="128.1" y="128.4">A12</text>
<text x="206.6" y="130.3">7</text>
<text x="209" y="126.5">D+</text>
<text x="209" y="129.1">D-</text>
<text x="209" y="131.6">NC.</text>
<text x="218.6" y="126.5">DCD#</text>
<text x="218.7" y="131.6">DSR#</text>
<text x="221.3" y="129.1">RI#</text>
<text x="225.9" y="130.3">10</text>
<text x="225.9" y="127.8">11</text>
<text x="265" y="129.1">1</text>
<text x="265" y="131.6">2</text>
<text x="267.4" y="130.3">1</text>
<text x="280.3" y="129.1">1</text>
<text x="280.3" y="131.6">2</text>
<text x="282.6" y="130.3">1</text>
<text x="206.6" y="132.9">8</text>
<text x="209" y="134.1">OUT#</text>
<text x="219" y="134.1">CTS#</text>
<text x="225.9" y="132.9">9</text>
<text x="265" y="134.1">3</text>
<text x="265" y="136.7">4</text>
<text x="267.4" y="132.9">2</text>
<text x="267.4" y="135.4">3</text>
<text x="267.4" y="137.9">4</text>
<text x="280.3" y="134.1">3</text>
<text x="280.3" y="136.7">4</text>
<text x="282.6" y="132.9">2</text>
<text x="282.6" y="135.4">3</text>
<text x="282.6" y="137.9">4</text>
<text x="32.6" y="145.6">1</text>
<text x="32.6" y="148.1">2</text>
<text x="35" y="146.8">-OUTPUT</text>
<text x="35" y="149.4">+INPUT</text>
<text x="53.3" y="146.8">-OUTPUT</text>
<text x="55.9" y="149.4">-INPUT</text>
<text x="64.6" y="148.1">5</text>
<text x="64.6" y="145.6">6</text>
<text x="32.6" y="150.6">3</text>
<text x="35" y="151.9">+OUTPUT</text>
<text x="62.3" y="151.9">4</text>
<text x="64.6" y="150.6">4</text>
<text x="37.8" y="167.2">1</text>
<text x="62" y="167.2">8</text>
<text x="37.8" y="169.7">2</text>
<text x="37.8" y="172.2">3</text>
<text x="40.9" y="168.2">VREF</text>
<text x="40.9" y="170.7">AGND</text>
<text x="40.9" y="173.3">INN</text>
<text x="53.7" y="173.3">DOUT</text>
<text x="53.7" y="170.7">DVDD</text>
<text x="53.8" y="168.2">AVDD</text>
<text x="62" y="172.2">6</text>
<text x="62" y="169.7">7</text>
<text x="37.8" y="174.8">4</text>
<text x="40.9" y="175.8">INP</text>
<text x="51" y="175.8">PD_SCK</text>
<text x="62" y="174.8">5</text>
<text x="32.6" y="195.1">1</text>
<text x="32.6" y="197.6">2</text>
<text x="35" y="196.4">-OUTPUT</text>
<text x="53.3" y="196.4">-OUTPUT</text>
<text x="64.6" y="197.6">5</text>
<text x="64.6" y="195.1">6</text>
<text x="32.6" y="200.2">3</text>
<text x="35" y="198.9">+INPUT</text>
<text x="35" y="201.4">+OUTPUT</text>
<text x="55.9" y="198.9">-INPUT</text>
<text x="62.3" y="201.4">4</text>
<text x="64.6" y="200.2">4</text>
</g>
<g font-size="2.3" fill="#00f">
<text x="30.2" y="23.4">GND</text>
<text x="67.1" y="20.9">SENSOR_1</text>
<text x="81" y="23.4">100nF</text>
<text x="40.4" y="28.5">INA333AIDGKR</text>
<text x="68.3" y="27.2">10</text>
<text x="277.9" y="34.8">10uF</text>
<text x="25.1" y="37.4">200</text>
<text x="69.6" y="39.9">100nF</text>
<text x="227.1" y="37.4">TX</text>
<text x="227.1" y="39.9">RX</text>
<text x="262.6" y="38.7">TS-1071AD-A1B3-D4</text>
<text x="69.6" y="46.3">GND</text>
<text x="81" y="47.5">200</text>
<text x="227.1" y="42.5">RESET</text>
<text x="9.9" y="51.4">100nF</text>
<text x="34" y="53.9">MPS3117-006GC-A2</text>
<text x="117.4" y="48" transform="rotate(-90 117.4 48)">GND</text>
<text x="227.1" y="52.6">SENSOR_3</text>
<text x="227.1" y="50.1">SENSOR_4</text>
<text x="103.9" y="55.2">20pF</text>
<text x="121.7" y="57.7">16MHz</text>
<text x="227.1" y="55.2">SENSOR_2</text>
<text x="227.1" y="57.7">SENSOR_1</text>
<text x="277.9" y="59">100nF</text>
<text x="27.7" y="69.1">GND</text>
<text x="68.3" y="71.7">SENSOR_2</text>
<text x="74.7" y="66.6">10</text>
<text x="130.6" y="70.4">MOSI 15</text>
<text x="130.6" y="67.9">SW</text>
<text x="68.3" y="74.2">SW</text>
<text x="81" y="74.2">100nF</text>
<text x="103.9" y="72.9">20pF</text>
<text x="112.3" y="73.4" transform="rotate(-90 112.3 73.4)">GND</text>
<text x="130.6" y="72.9">MISO 16</text>
<text x="227.1" y="72.9">SCK</text>
<text x="40.4" y="79.3">HX710A</text>
<text x="140.7" y="78">ATMEGA328P-AU</text>
<text x="238.5" y="83.1">MISO</text>
<text x="258.8" y="83.1">VCC</text>
<text x="29" y="86.9">200</text>
<text x="238.5" y="85.6">SCK</text>
<text x="238.5" y="88.2">RESET 5</text>
<text x="258.8" y="85.6">MOSI</text>
<text x="258.8" y="88.2">GND</text>
<text x="69.6" y="90.7">100nF</text>
<text x="248.7" y="93.3">ZX-PZ2.54-2-3PZZ</text>
<text x="69.6" y="97.1">GND</text>
<text x="81" y="98.3">200</text>
<text x="16.3" y="102.2">100nF</text>
<text x="34" y="104.7">MPS3117-006GC-A2</text>
<text x="133.1" y="108.5">USB_DN</text>
<text x="133.1" y="111">USB_DP</text>
<text x="133.1" y="113.6">USB_DN</text>
<text x="163.6" y="109.8">5.1k</text>
<text x="27.7" y="119.9">GND</text>
<text x="74.7" y="117.4">10</text>
<text x="133.1" y="116.1">USB_DP</text>
<text x="153.4" y="117.4">2.2uF</text>
<text x="197.9" y="114.9">GND</text>
<text x="197.9" y="117.4">RX</text>
<text x="197.9" y="119.9">TX</text>
<text x="68.3" y="122.5">SENSOR_3</text>
<text x="68.3" y="125">SW</text>
<text x="81" y="125">100nF</text>
<text x="163.6" y="125">5.1k</text>
<text x="196.6" y="125">USB_DP 5</text>
<text x="266.4" y="121.2">SMTSO2530CTJ</text>
<text x="281.7" y="121.2">SMTSO2530CTJ</text>
<text x="40.4" y="130.1">HX710A</text>
<text x="115.3" y="131.4">TYPE-C 16P QTWT</text>
<text x="191.5" y="131.4">100nF</text>
<text x="196.6" y="127.6">USB_DN 6</text>
<text x="236" y="127.6">100nF</text>
<text x="29" y="137.7">200</text>
<text x="208" y="137.7">CH340C</text>
<text x="69.6" y="141.5">100nF</text>
<text x="266.4" y="142.8">SMTSO2530CTJ</text>
<text x="281.7" y="142.8">SMTSO2530CTJ</text>
<text x="69.6" y="147.9">GND</text>
<text x="81" y="149.1">200</text>
<text x="16.3" y="153">100nF</text>
<text x="34" y="155.5">MPS3117-006GC-A2</text>
<text x="74.7" y="166.9">10</text>
<text x="27.7" y="169.5">GND</text>
<text x="68.3" y="172">SENSOR_4</text>
<text x="40.4" y="179.6">HX710A</text>
<text x="68.3" y="174.5">SW</text>
<text x="81" y="174.5">100nF</text>
<text x="29" y="187.2">200</text>
<text x="69.6" y="191.1">100nF</text>
<text x="69.6" y="197.4">GND</text>
<text x="16.3" y="202.5">100nF</text>
<text x="81" y="198.7">200</text>
<text x="34" y="205">MPS3117-006GC-A2</text>
</g>
</svg>
